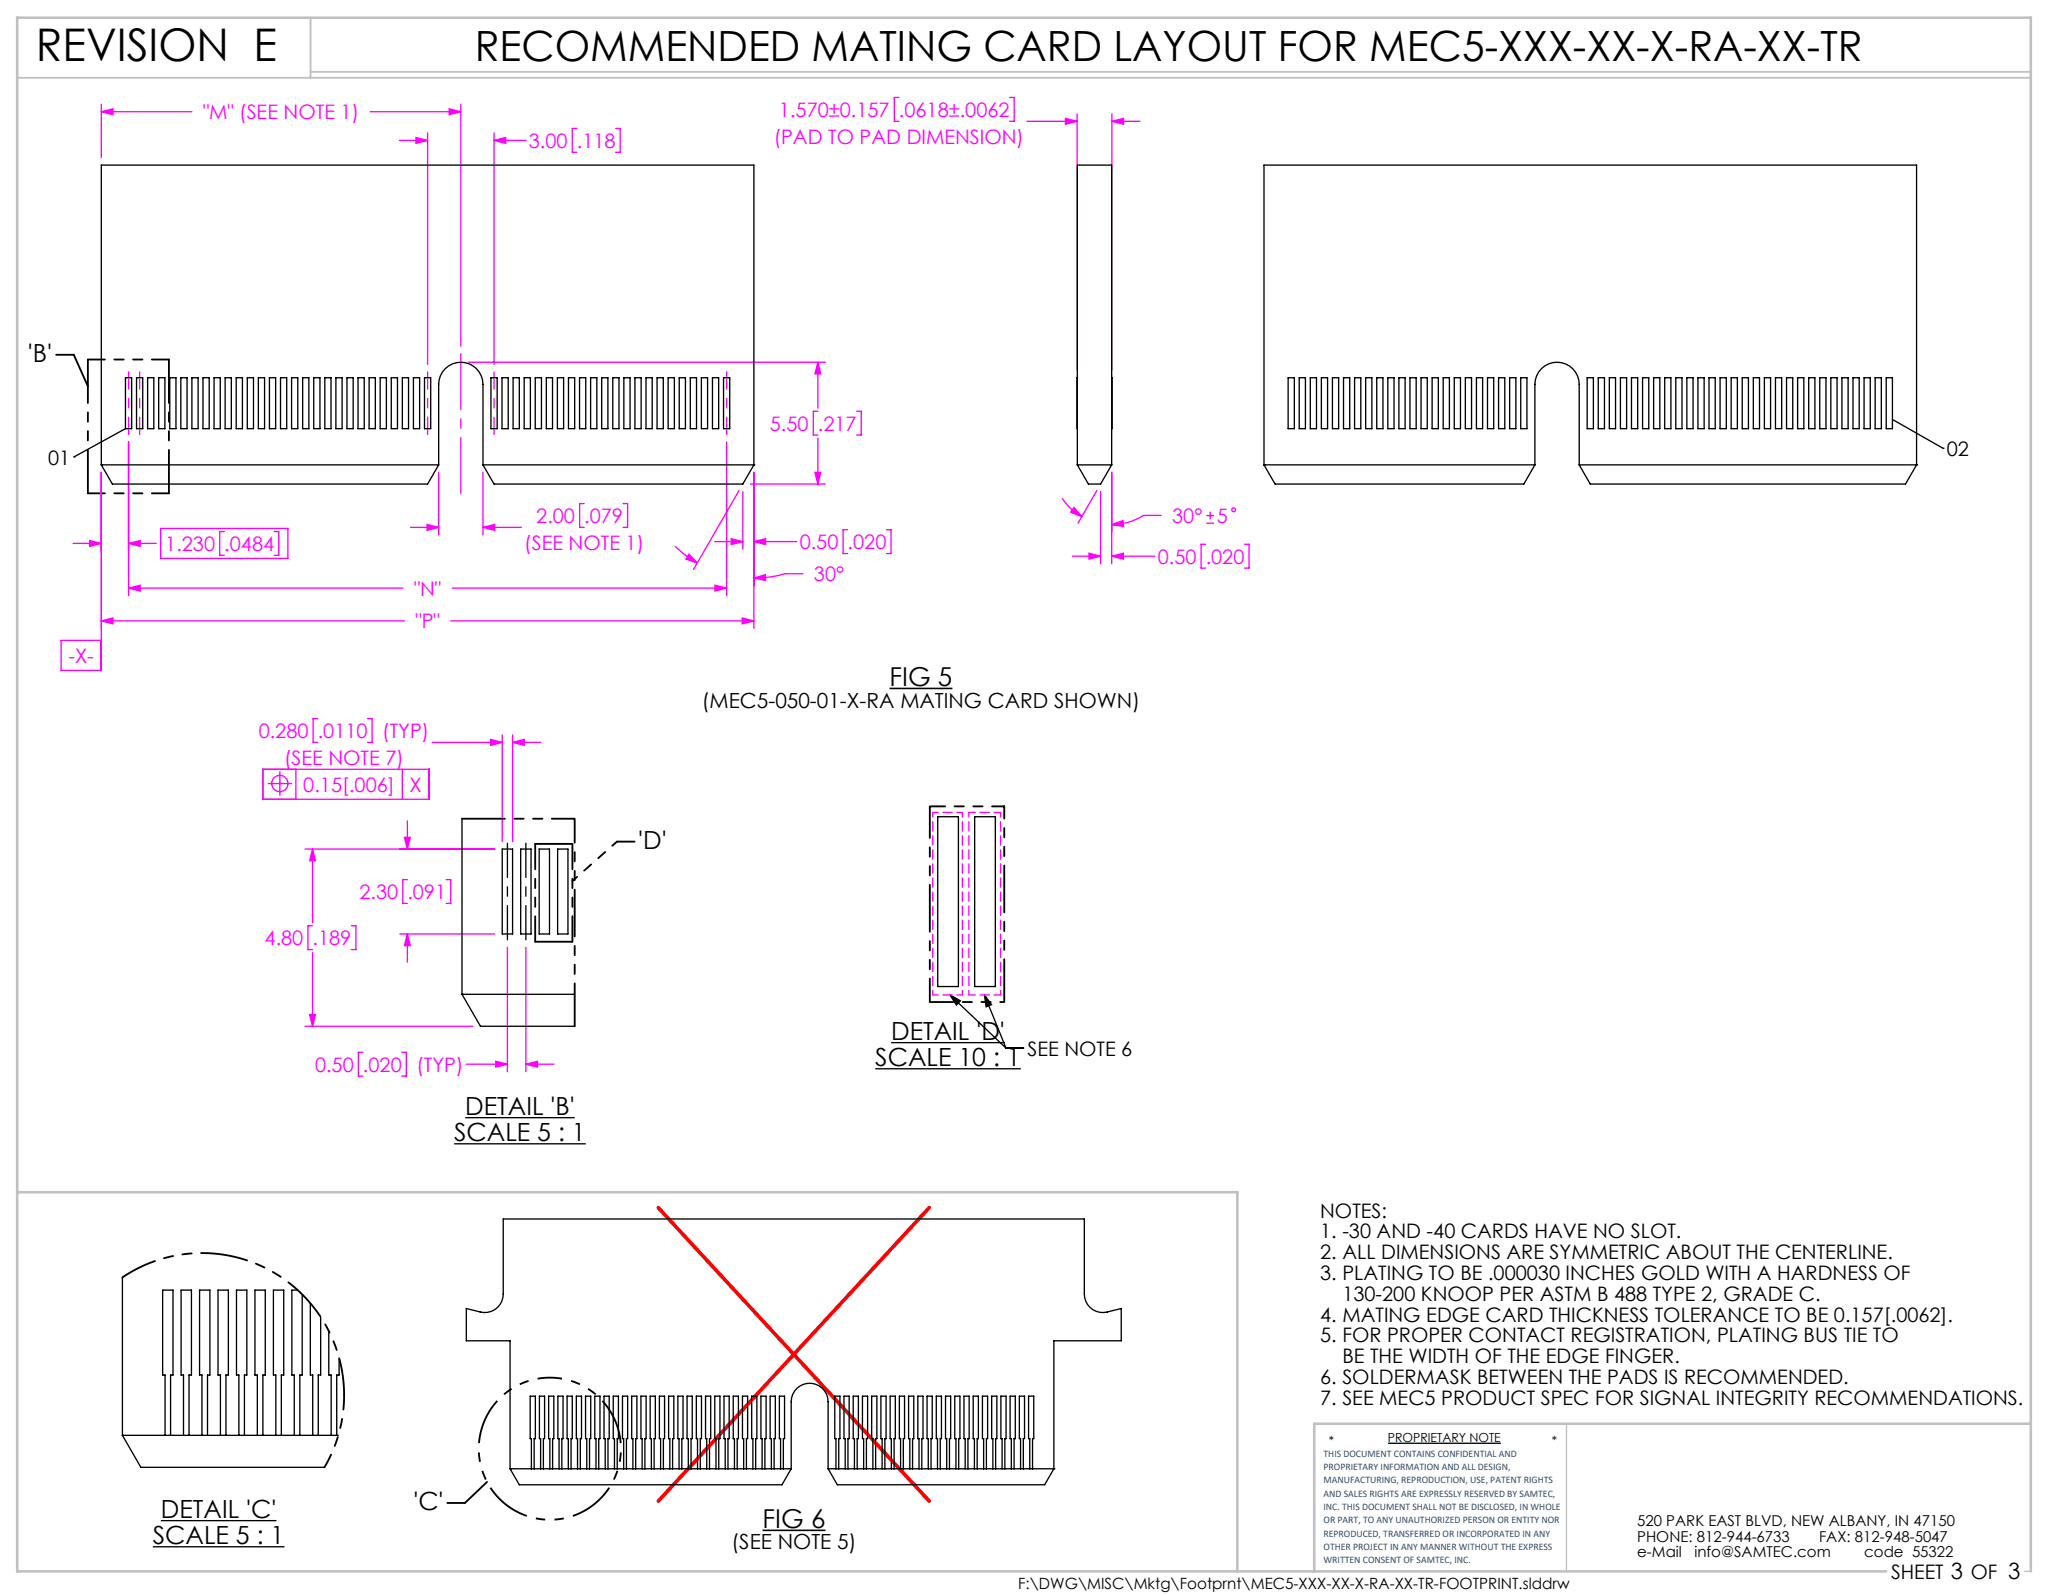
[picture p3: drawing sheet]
<svg xmlns="http://www.w3.org/2000/svg" width="279mm" height="216mm" viewBox="0 0 279 216" stroke-linecap="round" stroke-linejoin="round" font-family="sans-serif">
<g fill="none" stroke="#000" stroke-width=".18">
<path d="M17 58.1l-7 3.8M256.3 56.8l6.9 3.9M10 61.9h.1M263.2 60.7h.1M128.7 134.8l7.5 7.2M128.7 134.8l1.4 .8-.6 .5zM133.3 134.8l2.9 7.2M133.3 134.8l1 1.3-.7 .3zM61.5 154.9h17.8M63 151.4h14.8M118.5 144.8h19.7M120.7 141.2h15.4"/>
<path d="M136.2 142h2.4M188 195.5h15.3M20.7 209.5h17.8M21.8 206h15.6"/>
</g>
<path d="M212.2 192.8v20M274.2 212.8h.8" fill="none" stroke="#c0c0c0" stroke-width=".18"/>
<path d="M2.3 10.5h272.7M42.1 2.4v8.1M42.1 9.7h232.9" fill="none" stroke="#c0c0c0" stroke-width=".25"/>
<path d="M2.3 161.5h165.3v51.3M275 192.8h-97v20M255.5 212.8h-253.2v-210.4h272.7v210.4" fill="none" stroke="#c0c0c0" stroke-width=".35"/>
<g fill="none" stroke="#f0f" stroke-width=".18">
<path d="M13.7 15.1l1.6-.4v.8zM13.7 14.1v7.2M13.7 15.1h12.3M50.1 15.1h12.3M54.1 19h3.8M56.3 18.6l1.6 .4-1.6 .4zM57.9 18v31.4M60.8 14.7l1.6 .4-1.6 .4zM62.4 14.1v32.8M66.9 19l1.6-.4v.8zM66.9 18v31.4M66.9 19h4.3"/>
<path d="M78.1 17.4h-.6v3.2h.6M83.4 17.4h.6v3.2h-.6M121.7 13.2h-.6v3.2h.6M136.7 13.2h.7v3.2h-.7M139.1 16.4h6.8M144.3 16l1.6 .4-1.6 .4zM145.9 15.4v34.7M150.6 16.4l1.6-.4v.8zM150.6 16.4h3.8M150.6 15.4v34.7M17.4 59.9v20.8M63.4 49.1h48.4"/>
<path d="M98.4 59.9v20.8M110.8 49.1l.4 1.5h-.8zM110.8 55.7h-.7v3.2h.7M110.8 49.1v6.2M110.8 59.3v6.3M116 55.7h.6v3.2h-.6M9.9 73.6h3.8M12.1 73.2l1.6 .4-1.6 .4zM13.7 64v26.8h-5.4v-4.1h5.4M17.4 73.6l1.6-.4v.8zM17.4 79.7l1.6-.4v.8zM17.4 73.6h3.8"/>
<path d="M17.4 79.7h37.2M21.8 71.6h17.2v4h-17.2zM30.4 72h-.6v3.2h.6M37.1 72h.7v3.2h-.7M55.6 71.4h3.8M57.8 71l1.6 .4-1.6 .4zM59.4 64v8.4M61.3 79.7h37.1M65.4 71.4l1.6-.4v.8zM65.4 71.4h5.2M65.4 64v8.4M79.1 68.2h-.6v3.2h.6"/>
<path d="M84.4 68.2h.6v3.2h-.6M91.4 74a15.3 15.3 0 0 0 3 2.3M93.3 75.1l1.1 1.2-1.5-.6zM96.8 73.4h3.8M96.8 79.3l1.6 .4-1.6 .4zM99 73l1.6 .4-1.6 .4zM100.1 66.4l-6.2 10.7M100.6 66.6v7.8M101.6 65.6h10.2M102.1 78.3l1.6-.5v.8zM102.1 73.4l1.6-.4v.8zM102.1 64v21.1"/>
<path d="M102.1 73.4h5.8M108.7 77.7a12.3 12.3 0 0 0-3.9 .4l-2.7 .2M110.4 64h.8l-.4 1.6zM114.8 71.7h-.6v3.3h.6M120.1 71.7h.6v3.3h-.6M143.8 67.5a8.1 8.1 0 0 0 2.7 2.5M145.2 75.3h3.9M145.5 68.7l1 1.3-1.5-.6zM147.5 74.9l1.6 .4-1.6 .4zM148.6 66.4l-2.6 4.5M149.1 66.6v9.7M150.6 75.3l1.5-.4v.8z"/>
<path d="M150.6 75.3h5.8M150.6 71.1l1.5-.6 .1 .8zM150.6 64v12.3M157.3 69.8h-2.4a8.1 8.1 0 0 1-4.3 1.3M163.3 73.7h-.6v3.2h.6M163.4 70.9h1M163.4 69.8h1M163.9 69.3v1M168.5 73.7h.7v3.2h-.7M13.7 84.1l1.6-.4v.8zM13.7 84.1h41.1M43 97.3h-.6v3.3h.6"/>
<path d="M49.8 97.3h.6v3.3h-.6M61.1 84.1h41M68 99.5v14.5M69.4 99.5v14.5M100.5 83.7l1.6 .4-1.6 .4zM35.6 104.2h22.5v4.1h-22.5zM36.3 106.1h3.2M37.9 104.5v3.3M40.1 104.2v4.1M41.3 115h25.7M42.3 115l.4 1.6h-.8zM42.3 115v10"/>
<path d="M54.5 104.2v4.1M54.8 113.4h.8l-.4 1.6zM55.2 119.1h-.6v3.3h.6M55.2 111.2v3.8M58.5 100.6h9.5M60.4 119.1h.6v3.3h-.6M66.4 100.2l1.6 .4-1.6 .3zM69.4 100.6l1.6-.4v.7zM69.4 100.6h3.8M41.3 139h22.8M41.9 137.4h.8l-.4 1.6zM42.3 125.4h-.6v3.2h.6"/>
<path d="M42.3 129v10M47.6 125.4h.6v3.2h-.6M54.2 126.5h12.8M55.2 126.5l.4 1.6h-.8zM55.2 126.5v3.8M68.7 128.3v16.9M71.2 128.3v16.9M49.2 142.5h-.7v3.3h.7M54.4 142.5h.6v3.3h-.6M63.2 144.1h5.5M67.1 143.7l1.6 .4-1.6 .4zM71.2 144.1l1.6-.4v.8z"/>
<path d="M71.2 144.1h3.8"/>
<circle cx="167.1" cy="69.1" r=".26"/>
<circle cx="37.9" cy="106.1" r="1.1"/>
</g>
<path d="M120.5 93.2h8.5M103.3 207.3h8.5" fill="none" stroke="#000" stroke-width=".21"/>
<path d="M74.5 186.6a9.6 9.6 0 0 0-8.5 14.2 9.6 9.6 0 0 0 16.5 .7 9.6 9.6 0 0 0-7.2-14.9h-.8" fill="none" stroke="#000" stroke-width=".25" stroke-dasharray="6.3 1.3 1.3 1.3 1.3 1.3" stroke-dashoffset="4.7" stroke-linecap="butt"/>
<path d="M68.7 114.2v13.1M71.2 114.2v13.1" fill="none" stroke="#000" stroke-width=".18" stroke-dasharray="15.2 1.3 1.3 1.3" stroke-dashoffset="10.6"/>
<path d="M11.9 48.7h11M11.9 66.8h11" fill="none" stroke="#000" stroke-width=".25" stroke-dasharray="6.3 1.3 1.3 1.3 1.3 1.3" stroke-dashoffset="4"/>
<path d="M11.9 48.7v18.1M22.9 48.7v18.1" fill="none" stroke="#000" stroke-width=".25" stroke-dasharray="6.3 1.3 1.3 1.3 1.3 1.3" stroke-dashoffset=".5"/>
<path d="M7.6 48.1h2.4M10 48.1l1.9 4.2M72.5 114.3h5M85.9 114h-2.3M72.5 127.6h5M60.6 203.6h2.4M63 203.6l3-2.9" fill="none" stroke="#000" stroke-width=".25" stroke-dasharray="6.3 1.3 1.3 1.3 1.3 1.3"/>
<path d="M72.5 114.3v13.3M77.5 114.3v13.3" fill="none" stroke="#000" stroke-width=".25" stroke-dasharray="6.3 1.3 1.3 1.3 1.3 1.3" stroke-dashoffset="2.9"/>
<path d="M83.6 114l-6.1 5.3" fill="none" stroke="#000" stroke-width=".25" stroke-dasharray="6.3 1.3 1.3 1.3 1.3 1.3" stroke-dashoffset="5.5"/>
<path d="M17.4 50.4v8.5M18.9 50.4v8.5M57.9 50.4v8.5M66.9 50.4v8.5M98.4 50.4v8.5" fill="none" stroke="#f0f" stroke-width=".18" stroke-dasharray="15.2 1.3 1.3 1.3" stroke-dashoffset="12.9"/>
<path d="M62.4 47.9v18.9" fill="none" stroke="#f0f" stroke-width=".18" stroke-dasharray="15.2 1.3 1.3 1.3" stroke-dashoffset="7.7"/>
<path d="M89.2 163.6l36.7 39.7M125.9 163.6l-36.7 39.7" fill="none" stroke="#f00" stroke-width=".5"/>
<path d="M126.3 110h4M126.3 134.8h4" fill="none" stroke="#f0f" stroke-width=".18" stroke-dasharray="1.3 .6" stroke-dashoffset=".5"/>
<path d="M126.3 110v24.8M130.3 110v24.8M131.2 110v24.8M135.5 110v24.8" fill="none" stroke="#f0f" stroke-width=".18" stroke-dasharray="1.3 .6" stroke-dashoffset=".7"/>
<path d="M131.2 110h4.3M131.2 134.8h4.3" fill="none" stroke="#f0f" stroke-width=".18" stroke-dasharray="1.3 .6" stroke-dashoffset=".4"/>
<path d="M128.7 134.8l1.4 .8-.6 .5zM133.3 134.8l1 1.3-.7 .3z" fill="#000"/>
<path d="M13.7 84.1l1.6-.4v.8zM100.5 83.7l1.6 .4-1.6 .4zM57.8 71l1.6 .4-1.6 .4zM65.4 71.4l1.6-.4v.8zM17.4 73.6l1.6-.4v.8zM12.1 73.2l1.6 .4-1.6 .4zM110.8 49.1l.4 1.5h-.8zM110.4 64h.8l-.4 1.6zM17.4 79.7l1.6-.4v.8zM96.8 79.3l1.6 .4-1.6 .4zM60.8 14.7l1.6 .4-1.6 .4zM13.7 15.1l1.6-.4v.8zM56.3 18.6l1.6 .4-1.6 .4zM66.9 19l1.6-.4v.8zM93.3 75.1l1.1 1.2-1.5-.6zM102.1 78.3l1.6-.5v.8zM102.1 73.4l1.6-.4v.8zM99 73l1.6 .4-1.6 .4zM144.3 16l1.6 .4-1.6 .4zM150.6 16.4l1.6-.4v.8zM145.5 68.7l1 1.3-1.5-.6zM150.6 71.1l1.5-.6 .1 .8zM147.5 74.9l1.6 .4-1.6 .4zM150.6 75.3l1.5-.4v.8zM54.8 113.4h.8l-.4 1.6zM55.2 126.5l.4 1.6h-.8zM41.9 137.4h.8l-.4 1.6zM42.3 115l.4 1.6h-.8zM67.1 143.7l1.6 .4-1.6 .4zM71.2 144.1l1.6-.4v.8zM66.4 100.2l1.6 .4-1.6 .3zM69.4 100.6l1.6-.4v.7z" fill="#f0f"/>
<g fill="none" stroke="#000" stroke-width=".18">
<path d="M17 51.2h.8v6.9h-.8zM18.5 51.2h.8v6.9h-.8zM20 51.2h.8v6.9h-.8zM21.5 51.2h.8v6.9h-.8zM23 51.2h.8v6.9h-.8zM24.5 51.2h.8v6.9h-.8zM26 51.2h.8v6.9h-.8zM27.5 51.2h.8v6.9h-.8zM29 51.2h.8v6.9h-.8zM30.5 51.2h.8v6.9h-.8zM32 51.2h.8v6.9h-.8zM33.5 51.2h.8v6.9h-.8z"/>
<path d="M35 51.2h.8v6.9h-.8zM36.5 51.2h.8v6.9h-.8zM38 51.2h.8v6.9h-.8zM39.5 51.2h.8v6.9h-.8zM41 51.2h.8v6.9h-.8zM42.5 51.2h.8v6.9h-.8zM44 51.2h.8v6.9h-.8zM45.5 51.2h.8v6.9h-.8zM47 51.2h.8v6.9h-.8zM48.5 51.2h.8v6.9h-.8zM50 51.2h.8v6.9h-.8zM51.5 51.2h.8v6.9h-.8z"/>
<path d="M53 51.2h.8v6.9h-.8zM54.5 51.2h.8v6.9h-.8zM56 51.2h.8v6.9h-.8zM57.5 51.2h.8v6.9h-.8zM66.5 51.2h.8v6.9h-.8zM68 51.2h.8v6.9h-.8zM69.5 51.2h.8v6.9h-.8zM71 51.2h.8v6.9h-.8zM72.5 51.2h.8v6.9h-.8zM74 51.2h.8v6.9h-.8zM75.5 51.2h.8v6.9h-.8zM77 51.2h.8v6.9h-.8z"/>
<path d="M78.5 51.2h.8v6.9h-.8zM80 51.2h.8v6.9h-.8zM81.5 51.2h.8v6.9h-.8zM83 51.2h.8v6.9h-.8zM84.5 51.2h.8v6.9h-.8zM86 51.2h.8v6.9h-.8zM87.5 51.2h.8v6.9h-.8zM89 51.2h.8v6.9h-.8zM90.5 51.2h.8v6.9h-.8zM92 51.2h.8v6.9h-.8zM93.5 51.2h.8v6.9h-.8zM95 51.2h.8v6.9h-.8z"/>
<path d="M96.5 51.2h.8v6.9h-.8zM98 51.2h.8v6.9h-.8zM145.9 51.2v6.9M150.6 51.2v6.9M174.5 51.2h.8v6.9h-.8zM176 51.2h.8v6.9h-.8zM177.5 51.2h.8v6.9h-.8zM179 51.2h.8v6.9h-.8zM180.5 51.2h.8v6.9h-.8zM182 51.2h.8v6.9h-.8zM183.5 51.2h.8v6.9h-.8zM185 51.2h.8v6.9h-.8z"/>
<path d="M186.5 51.2h.8v6.9h-.8zM188 51.2h.8v6.9h-.8zM189.5 51.2h.8v6.9h-.8zM191 51.2h.8v6.9h-.8zM192.5 51.2h.8v6.9h-.8zM194 51.2h.8v6.9h-.8zM195.5 51.2h.8v6.9h-.8zM197 51.2h.8v6.9h-.8zM198.5 51.2h.8v6.9h-.8zM200 51.2h.8v6.9h-.8zM201.5 51.2h.8v6.9h-.8zM203 51.2h.8v6.9h-.8z"/>
<path d="M204.5 51.2h.8v6.9h-.8zM206 51.2h.8v6.9h-.8zM215 51.2h.8v6.9h-.8zM216.5 51.2h.8v6.9h-.8zM218 51.2h.8v6.9h-.8zM219.5 51.2h.8v6.9h-.8zM221 51.2h.8v6.9h-.8zM222.5 51.2h.8v6.9h-.8zM224 51.2h.8v6.9h-.8zM225.5 51.2h.8v6.9h-.8zM227 51.2h.8v6.9h-.8zM228.5 51.2h.8v6.9h-.8z"/>
<path d="M230 51.2h.8v6.9h-.8zM231.5 51.2h.8v6.9h-.8zM233 51.2h.8v6.9h-.8zM234.5 51.2h.8v6.9h-.8zM236 51.2h.8v6.9h-.8zM237.5 51.2h.8v6.9h-.8zM239 51.2h.8v6.9h-.8zM240.5 51.2h.8v6.9h-.8zM242 51.2h.8v6.9h-.8zM243.5 51.2h.8v6.9h-.8zM245 51.2h.8v6.9h-.8zM246.5 51.2h.8v6.9h-.8z"/>
<path d="M248 51.2h.8v6.9h-.8zM249.5 51.2h.8v6.9h-.8zM251 51.2h.8v6.9h-.8zM252.5 51.2h.8v6.9h-.8zM254 51.2h.8v6.9h-.8zM255.5 51.2h.8v6.9h-.8zM13.7 63h.1M13.7 63h45.7M13.7 63v-40.6h88.4v40.6M13.7 63l1.5 2.6h42.7l1.5-2.6M59.4 63v-10.9a3 3 0 0 1 3-3 3 3 0 0 1 3 3v10.9M65.4 63h36.7"/>
<path d="M65.4 63l1.5 2.6h33.7l1.5-2.6M102.1 63h.1M145.9 63h4.7M145.9 63v-40.6h4.7v40.6M145.9 63l1.5 2.6h1.7l1.5-2.6M171.2 63h.1M171.2 63h36.7M171.2 63v-40.6h88.4v40.6M171.2 63l1.5 2.6h33.7l1.5-2.6M207.9 63v-10.9a3 3 0 0 1 3-3 3 3 0 0 1 3 3v10.9M213.9 63h45.7M213.9 63l1.5 2.6h42.7l1.5-2.6"/>
<path d="M259.6 63h.1M62.6 110.9v23.8M68 115h1.4v11.5h-1.4zM70.5 115h1.4v11.5h-1.4zM73 115h1.4v11.5h-1.4zM75.5 115h1.4v11.5h-1.4zM127 110.6h2.8v23h-2.8zM132 110.6h2.8v23h-2.8zM62.6 134.7h.1M62.6 134.7h15.2M62.6 134.7l2.5 4.3h12.7M16.6 173v21.4"/>
<path d="M40.3 174.7h-.8v11.5h.4v8.2M40.9 175.3v10.9h-.3v8.2M42 176.5v9.7h.4v8.2M43.4 178.4v7.8h-.3v8.2M16.6 194.4h.1M16.6 194.4h29.2M16.6 194.4l2.5 4.3h24.8M22.4 194.4v-8.2h-.4v-11.5h1.4v11.5h-.3v8.2M24.9 194.4v-8.2h-.4v-11.5h1.4v11.5h-.3v8.2M27.4 194.4v-8.2h-.4v-11.5h1.4v11.5h-.3v8.2M29.9 194.4v-8.2h-.4v-11.5h1.4v11.5h-.3v8.2M32.4 194.4v-8.2h-.4v-11.5h1.4v11.5h-.3v8.2"/>
<path d="M34.9 194.4v-8.2h-.4v-11.5h1.4v11.5h-.3v8.2M37.4 194.4v-8.2h-.4v-11.5h1.4v11.5h-.3v8.2M44.5 180.3v5.9h.4v8.2M45.9 183.9v2.3h-.3v8.2M69.1 198.9v-17.3h-5.9v-4.4l1.8 .5a2.5 2.5 0 0 0 3.2-2.4v-10.2h78.7v10.2a2.5 2.5 0 0 0 3.1 2.4l1.9-.5v4.4h-9.2v17.3M69.1 198.9h.1M69.1 198.9h38.1M69.1 198.9l1.2 2.2h35.6l1.3-2.2M72 198.9v-4h-.2v-5.8h.7v5.8h-.2v4M73.2 198.9v-4h-.1v-5.8h.7v5.8h-.2v4M74.5 198.9v-4h-.2v-5.8h.7v5.8h-.2v4M75.7 198.9v-4h-.1v-5.8h.7v5.8h-.2v4"/>
<path d="M77 198.9v-4h-.2v-5.8h.7v5.8h-.2v4M78.2 198.9v-4h-.1v-5.8h.7v5.8h-.2v4M79.5 198.9v-4h-.2v-5.8h.7v5.8h-.2v4M80.7 198.9v-4h-.1v-5.8h.7v5.8h-.2v4M82 198.9v-4h-.2v-5.8h.7v5.8h-.2v4M83.2 198.9v-4h-.1v-5.8h.7v5.8h-.2v4M84.5 198.9v-4h-.2v-5.8h.7v5.8h-.2v4M85.7 198.9v-4h-.1v-5.8h.7v5.8h-.2v4M87 198.9v-4h-.2v-5.8h.7v5.8h-.2v4M88.2 198.9v-4h-.1v-5.8h.7v5.8h-.2v4M89.5 198.9v-4h-.2v-5.8h.7v5.8h-.2v4M90.7 198.9v-4h-.1v-5.8h.7v5.8h-.2v4"/>
<path d="M92 198.9v-4h-.2v-5.8h.7v5.8h-.2v4M93.2 198.9v-4h-.1v-5.8h.7v5.8h-.2v4M94.5 198.9v-4h-.2v-5.8h.7v5.8h-.2v4M95.7 198.9v-4h-.1v-5.8h.7v5.8h-.2v4M97 198.9v-4h-.2v-5.8h.7v5.8h-.2v4M98.2 198.9v-4h-.1v-5.8h.7v5.8h-.2v4M99.5 198.9v-4h-.2v-5.8h.7v5.8h-.2v4M100.7 198.9v-4h-.1v-5.8h.7v5.8h-.2v4M102 198.9v-4h-.2v-5.8h.7v5.8h-.2v4M103.2 198.9v-4h-.1v-5.8h.7v5.8h-.2v4M104.5 198.9v-4h-.2v-5.8h.7v5.8h-.2v4M105.7 198.9v-4h-.1v-5.8h.7v5.8h-.2v4"/>
<path d="M107.2 198.9v-9a2.5 2.5 0 0 1 2.5-2.5 2.5 2.5 0 0 1 2.5 2.5v9M112.2 198.9h30.5M112.2 198.9l1.2 2.2h28.1l1.2-2.2M113.2 198.9v-4h-.1v-5.8h.7v5.8h-.2v4M114.5 198.9v-4h-.2v-5.8h.7v5.8h-.2v4M115.7 198.9v-4h-.1v-5.8h.7v5.8h-.2v4M117 198.9v-4h-.2v-5.8h.7v5.8h-.2v4M118.2 198.9v-4h-.1v-5.8h.7v5.8h-.2v4M119.5 198.9v-4h-.2v-5.8h.7v5.8h-.2v4M120.7 198.9v-4h-.1v-5.8h.7v5.8h-.2v4M122 198.9v-4h-.2v-5.8h.7v5.8h-.2v4M123.2 198.9v-4h-.1v-5.8h.7v5.8h-.2v4"/>
<path d="M124.5 198.9v-4h-.2v-5.8h.7v5.8h-.2v4M125.7 198.9v-4h-.1v-5.8h.7v5.8h-.2v4M127 198.9v-4h-.2v-5.8h.7v5.8h-.2v4M128.2 198.9v-4h-.1v-5.8h.7v5.8h-.2v4M129.5 198.9v-4h-.2v-5.8h.7v5.8h-.2v4M130.7 198.9v-4h-.1v-5.8h.7v5.8h-.2v4M132 198.9v-4h-.2v-5.8h.7v5.8h-.2v4M133.2 198.9v-4h-.1v-5.8h.7v5.8h-.2v4M134.5 198.9v-4h-.2v-5.8h.7v5.8h-.2v4M135.7 198.9v-4h-.1v-5.8h.7v5.8h-.2v4M137 198.9v-4h-.2v-5.8h.7v5.8h-.2v4M138.2 198.9v-4h-.1v-5.8h.7v5.8h-.2v4"/>
<path d="M139.5 198.9v-4h-.2v-5.8h.7v5.8h-.2v4M142.7 198.9h.1"/>
</g>
<path d="M77.8 139v-28.1h-15.2" fill="none" stroke="#000" stroke-width=".25" stroke-dasharray="6.3 1.3 1.3 1.3 1.3 1.3" stroke-dashoffset=".5"/>
<path d="M46.6 189l-.2-2.6-.5-2.5-.8-2.4-1.2-2.4-1.5-2.1-1.8-2-2-1.6-2.3-1.5-2.5-1.1-2.5-.7-2.5-.3h-2.5l-2.6 .3-2.4 .6-2.4 1-2.3 1.3" fill="none" stroke="#000" stroke-width=".25" stroke-dasharray="6.3 1.3 1.3 1.3 1.3 1.3" stroke-dashoffset="1.4"/>
<path d="M43.9 198.7l1.2-2.2 .8-2.5 .5-2.5 .2-2.5" fill="none" stroke="#000" stroke-width=".25" stroke-dasharray="6.3 1.3 1.3 1.3 1.3 1.3" stroke-dashoffset="4.4"/>
<path d="M136 109.2h-10.1v26.5h10.1v-26.5" fill="none" stroke="#000" stroke-width=".25" stroke-dasharray="6.3 1.3 1.3 1.3 1.3 1.3" stroke-dashoffset="4.7"/>
<text font-size="6.1" x="4.9" y="8.2">REVISION E</text>
<text font-size="5.6" x="64.3" y="8.3">RECOMMENDED MATING CARD LAYOUT FOR MEC5-XXX-XX-X-RA-XX-TR</text>
<g font-size="3.5">
<text x="120.5" y="92.9">FIG 5</text>
<text x="103.3" y="206.9">FIG 6</text>
</g>
<g font-size="3.4">
<text x="3.8" y="49">'B'</text>
<text x="86.4" y="114.9">'D'</text>
<text x="120.7" y="140.9">DETAIL 'D'</text>
<text x="118.5" y="144.4">SCALE 10 : 1</text>
<text x="61.5" y="154.6">SCALE 5 : 1</text>
<text x="63" y="151">DETAIL 'B'</text>
<text x="20.7" y="209.1">SCALE 5 : 1</text>
<text x="21.8" y="205.6">DETAIL 'C'</text>
<text x="56" y="204.5">'C'</text>
</g>
<g font-size="2.8">
<text x="95.1" y="95.8">(MEC5-050-01-X-RA MATING CARD SHOWN)</text>
<text x="99.1" y="209.9">(SEE NOTE 5)</text>
</g>
<g font-size="2.7" fill="#f0f">
<text x="27.5" y="16.2">&quot;M&quot; (SEE NOTE 1)</text>
<text x="105.5" y="15.8">1.570±0.157</text>
<text x="121.7" y="15.8">.0618±.0062</text>
<text x="71.6" y="20">3.00</text>
<text x="78.1" y="20">.118</text>
<text x="104.8" y="19.5">(PAD TO PAD DIMENSION)</text>
<text x="104.3" y="58.3">5.50</text>
<text x="110.8" y="58.3">.217</text>
<text x="72.6" y="70.8">2.00</text>
<text x="79.1" y="70.8">.079</text>
<text x="158.8" y="70.8">30°</text>
<text x="164.8" y="70.8">5</text>
<text x="22.4" y="74.6">1.230</text>
<text x="30.4" y="74.6">.0484</text>
<text x="71" y="74.5">(SEE NOTE 1)</text>
<text x="108.3" y="74.4">0.50</text>
<text x="114.8" y="74.4">.020</text>
<text x="156.8" y="76.4">0.50</text>
<text x="163.3" y="76.4">.020</text>
<text x="56.1" y="80.7">&quot;N&quot;</text>
<text x="110.2" y="78.7">30°</text>
<text x="9.3" y="89.8">-X-</text>
<text x="56.3" y="85.1">&quot;P&quot;</text>
<text x="35" y="100">0.280</text>
<text x="43" y="100">.0110</text>
<text x="51.8" y="100">(TYP)</text>
<text x="38.5" y="103.6">(SEE NOTE 7)</text>
<text x="41.1" y="107.2">0.15[.006]</text>
<text x="55.5" y="107.2">X</text>
<text x="48.7" y="121.8">2.30</text>
<text x="55.2" y="121.8">.091</text>
<text x="35.8" y="128">4.80</text>
<text x="42.3" y="128">.189</text>
<text x="42.7" y="145.2">0.50</text>
<text x="49.2" y="145.2">.020</text>
<text x="56.4" y="145.2">(TYP)</text>
</g>
<g font-size="2.7">
<text x="6.5" y="63">01</text>
<text x="263.7" y="61.8">02</text>
<text x="139.1" y="143.1">SEE NOTE 6</text>
<text x="178.8" y="164.9">NOTES:</text>
<text x="178.8" y="167.7">1. -30 AND -40 CARDS HAVE NO SLOT.</text>
<text x="178.8" y="170.6">2. ALL DIMENSIONS ARE SYMMETRIC ABOUT THE CENTERLINE.</text>
<text x="178.8" y="173.4">3. PLATING TO BE .000030 INCHES GOLD WITH A HARDNESS OF</text>
<text x="178.8" y="179">4. MATING EDGE CARD THICKNESS TOLERANCE TO BE 0.157[.0062].</text>
<text x="181.8" y="176.2">130-200 KNOOP PER ASTM B 488 TYPE 2, GRADE C.</text>
<text x="178.8" y="181.8">5. FOR PROPER CONTACT REGISTRATION, PLATING BUS TIE TO</text>
<text x="181.8" y="184.6">BE THE WIDTH OF THE EDGE FINGER.</text>
<text x="178.8" y="187.5">6. SOLDERMASK BETWEEN THE PADS IS RECOMMENDED.</text>
<text x="178.8" y="190.3">7. SEE MEC5 PRODUCT SPEC FOR SIGNAL INTEGRITY RECOMMENDATIONS.</text>
<text x="256.1" y="213.9">SHEET 3 OF 3</text>
</g>
<text font-size="2.1" x="137.9" y="215.2">F:\DWG\MISC\Mktg\Footprnt\MEC5-XXX-XX-X-RA-XX-TR-FOOTPRINT.slddrw</text>
<g font-size="2">
<text x="221.7" y="206.6">520 PARK EAST BLVD, NEW ALBANY, IN 47150</text>
<text x="221.7" y="208.8">PHONE: 812-944-6733</text>
<text x="246.4" y="208.8">FAX: 812-948-5047</text>
<text x="221.7" y="211">e-Mail</text>
<text x="229.5" y="211">info@SAMTEC.com</text>
<text x="252.5" y="211">code 55322</text>
</g>
<g font-size="1.7">
<text x="180" y="195.7">*</text>
<text x="188" y="195.3">PROPRIETARY NOTE</text>
<text x="210.2" y="195.7">*</text>
</g>
<g font-size="1.4" fill="#1f497d">
<text x="179.3" y="197.3">THIS DOCUMENT CONTAINS CONFIDENTIAL AND</text>
<text x="179.3" y="199.1">PROPRIETARY INFORMATION AND ALL DESIGN,</text>
<text x="179.3" y="200.9">MANUFACTURING, REPRODUCTION, USE, PATENT RIGHTS</text>
<text x="179.3" y="202.7">AND SALES RIGHTS ARE EXPRESSLY RESERVED BY SAMTEC,</text>
<text x="179.3" y="204.5">INC. THIS DOCUMENT SHALL NOT BE DISCLOSED, IN WHOLE</text>
<text x="179.3" y="206.3">OR PART, TO ANY UNAUTHORIZED PERSON OR ENTITY NOR</text>
<text x="179.3" y="208.1">REPRODUCED, TRANSFERRED OR INCORPORATED IN ANY</text>
<text x="179.3" y="209.9">OTHER PROJECT IN ANY MANNER WITHOUT THE EXPRESS</text>
<text x="179.3" y="211.7">WRITTEN CONSENT OF SAMTEC, INC.</text>
</g>
</svg>
